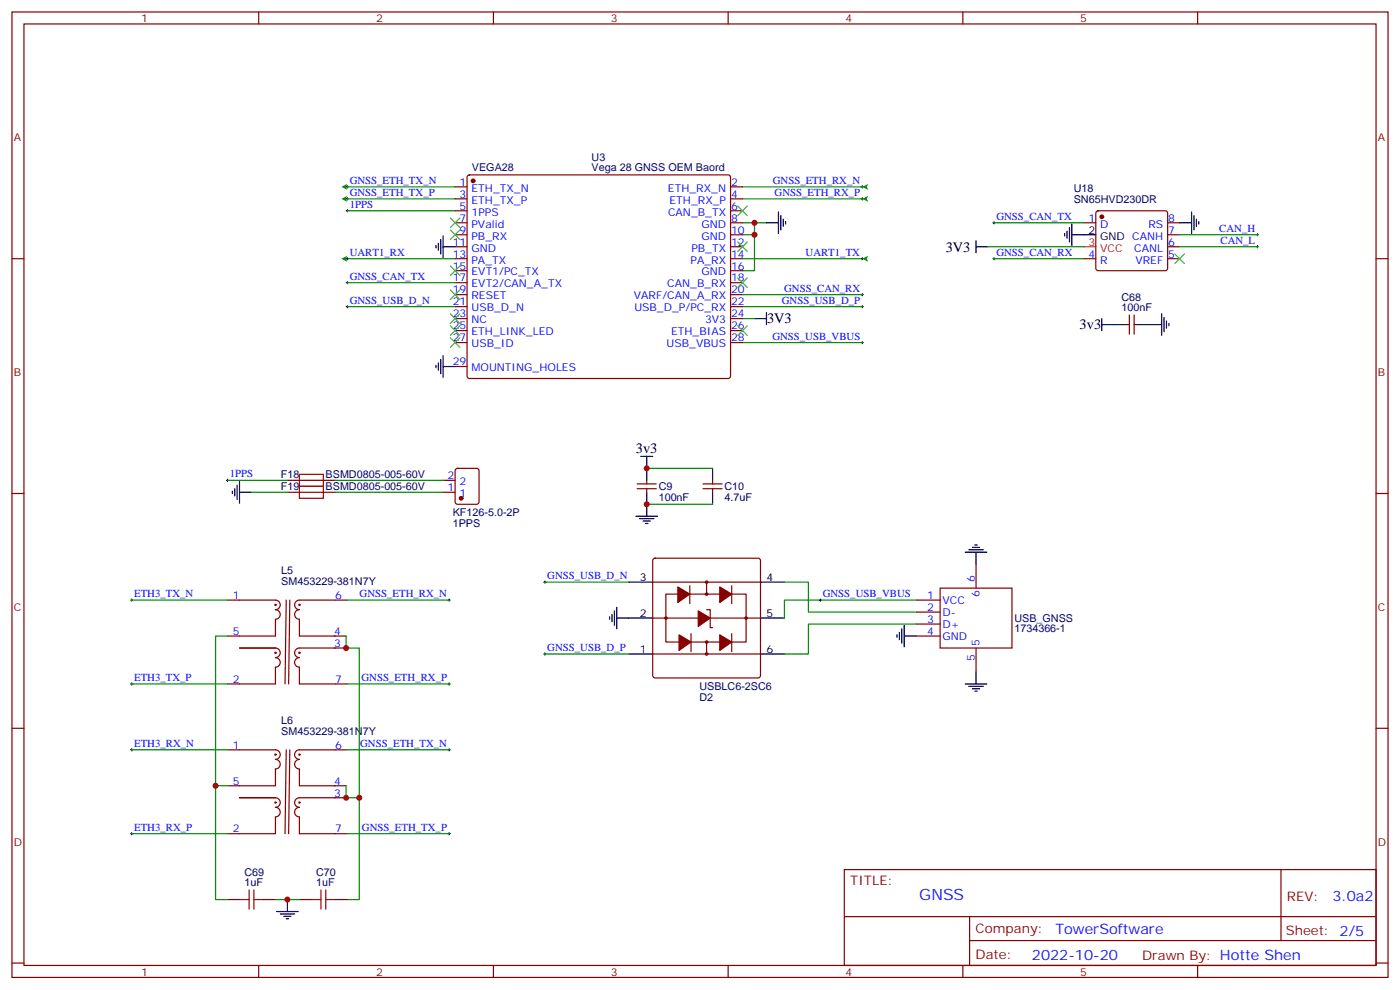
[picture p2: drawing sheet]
<svg xmlns="http://www.w3.org/2000/svg" width="412mm" height="292mm" viewBox="0 0 412 292" stroke-linecap="round" stroke-linejoin="round" font-family="sans-serif">
<g fill="none" stroke="#870000" stroke-width=".35">
<path d="M3.5 3.5h405.4v284.4h-405.4zM7.1 7.1h398.2v277.2h-398.2zM76.2 3.5v3.6M145.3 3.5v3.6M214.5 3.5v3.6M283.6 3.5v3.6M352.8 3.5v3.6M3.5 76.2h3.6M405.3 76.2h3.6M134.3 138.1l.5-.2h5.6l.7 .5v9.4l-.5 .7h-5.8l-.7-.4v-9.5zM3.5 145.3h3.6M130.5 145h3.6"/>
<path d="M130.5 141.5h3.6M187.7 143.9h5.6M187.7 142.5h5.6M190.5 141.5v1M190.5 143.9v1.1M207.1 143.9h5.6M207.1 142.5h5.6M209.9 141.5v1M209.9 143.9v1.1M405.3 145.3h3.6M269.9 176.7h7M276.9 173.2h21.2v17.7h-21.2z"/>
<path d="M287.5 166.2v7M269.9 187.3h7M269.9 183.8h7M269.9 180.3h7M287.5 190.9v7M3.5 214.5h3.6M405.3 214.5h3.6M248.7 256.1h156.6v28.2h-156.6zM377.3 256.1v20.9M248.7 270h156.5M285.6 277h119.6M285.6 270v14.1"/>
<path d="M3.5 283.6h3.6M76.2 284.3v3.6M145.3 284.3v3.6M214.5 284.3v3.6M283.6 284.3v3.6M352.8 284.3v3.6M405.3 283.6h3.6"/>
</g>
<g fill="none" stroke="#000" stroke-width=".29">
<path d="M102 55h.7M102 58.6h.7M102.3 54.7v.7M102.3 58.2v.7M253.6 55h.8M253.6 58.6h.8M254 54.7v.7M254 58.2v.7M102 62.1h.7M102.3 61.7v.7M102 90.3h.7M102.3 90v.7"/>
<path d="M253.6 90.3h.8M254 90v.7M253.6 100.9h.8M254 100.5v.7M66.7 141.5h.7M67 141.1v.7"/>
</g>
<g fill="none" stroke="#008700" stroke-width=".35">
<path d="M102.3 58.6h31.8M102.3 55h31.8M218.7 58.6h35.3M218.7 55h35.3M102.3 62.1h31.8M218.7 65.6h3.5M218.7 69.1h3.5M225.8 65.6h-3.6v14.1h-3.5M102.3 90.3h31.8M218.7 90.3h35.3M218.7 93.8h3.5M218.7 100.9h35.3"/>
<path d="M190.5 137.9h19.4M190.5 148.5h19.4"/>
</g>
<circle cx="135.8" cy="146.8" r=".53" fill="#870000" stroke="#870000" stroke-width=".35"/>
<g fill="none" stroke="#000" stroke-width=".35">
<path d="M225.8 65.6h3.5M229.3 62.4v6.4M230 63.5v4.2M230.7 64.6v2.1M231.4 65.3v.7M222.2 93.8h3.6M225.8 92.1v3.5M188.7 134.4h3.6M190.5 134.4v7.1M209.9 137.9v3.6M68.4 144.6v.7M69.1 143.9v2.2"/>
<path d="M69.8 142.9v4.2M70.6 145h3.5M70.6 141.8v6.4M187.3 152h6.4M188.4 152.8h4.2M189.4 153.5h2.2M190.1 154.2h.8M190.5 145v7M209.9 145v3.5M284.3 162.6h6.4M285.4 161.9h4.2M286.5 161.2h2.1"/>
<path d="M287.2 160.5h.7M287.5 162.6v3.6M264.2 187v.7M264.9 186.3v2.1M265.6 185.2v4.2M266.3 187.3h3.6M266.3 184.2v6.3M287.5 197.9v3.5M284.3 201.4h6.4M285.4 202.1h4.2M286.5 202.8h2.1M287.2 203.6h.7"/>
</g>
<path d="M192.5 164.6l.5-.2h30.3l.5 .2 .2 .5v33.9l-.2 .5-.5 .2h-30.3l-.5-.3-.2-.4v-33.9z" fill="#fff" stroke="#870000" stroke-width=".35"/>
<g fill="none" stroke="#000" stroke-width=".35">
<path d="M128.4 72.3v.7M129.1 71.6v2.1M129.8 70.6v4.2M130.5 69.5v6.3M130.5 72.7h3.6M128.4 107.6v.7M129.1 106.9v2.1M129.8 105.8v4.3M130.5 108h3.6M130.5 104.8v6.3M181 179.9v4.3M181.7 178.9v6.3"/>
<path d="M185.2 171.4h7.1M224 171.4h7.1M179.6 181.7v.7M180.3 181v2.1M181.7 182h10.6M185.2 192.6h7.1M224 192.6h7.1M224 182h7.1"/>
</g>
<g fill="none" stroke="#870000" stroke-width=".35">
<path d="M134.1 55h3.5M134.1 58.6h3.5M137.8 51.7l.5-.2h76.2l.5 .2 .2 .5v58.6l-.2 .5-.5 .2h-76.2l-.5-.3-.2-.4v-58.6zM215.2 55h3.5M215.2 58.6h3.5M134.1 62.1h3.5M134.1 65.6h3.5M134.1 69.1h3.5M134.1 72.7h3.5M134.1 76.2h3.5M134.1 79.7h3.5M215.2 62.1h3.5"/>
<path d="M215.2 65.6h3.5M215.2 69.1h3.5M215.2 72.7h3.5M215.2 76.2h3.5M215.2 79.7h3.5M134.1 97.4h3.5M134.1 93.8h3.5M134.1 90.3h3.5M134.1 86.8h3.5M134.1 83.3h3.5M215.2 97.4h3.5M215.2 93.8h3.5"/>
<path d="M215.2 90.3h3.5M215.2 86.8h3.5M215.2 83.3h3.5M134.1 100.9h3.5M134.1 108h3.5M215.2 100.9h3.5M192.3 171.4h31.7M196.1 175h23.7v14.1h-23.7zM203.2 172.5v5.3M208.1 179.6h1.1v5.3h.7M208.1 171.4v3.6M215.5 172.5v5.3"/>
<path d="M192.3 192.6h31.7M192.3 182h31.7M203.6 186.6v5.3M208.1 189.1v3.5M215.5 186.6v5.3"/>
<circle cx="208.1" cy="175" r=".35"/>
<circle cx="208.1" cy="171.4" r=".35"/>
<circle cx="196.1" cy="182" r=".35"/>
<circle cx="208.1" cy="192.6" r=".35"/>
<circle cx="208.1" cy="189.1" r=".35"/>
<circle cx="219.8" cy="182" r=".35"/>
</g>
<g fill="#870000" stroke="#870000" stroke-width=".35">
<path d="M205.7 179.9l3.5 2.1-3.5 2.5z"/>
<path d="M200 187l3.6 2.1-3.6 2.5z"/>
<path d="M212 187l3.5 2.1-3.5 2.5z"/>
<path d="M199.7 172.9l3.5 2.1-3.5 2.4z"/>
<path d="M212 172.9l3.5 2.1-3.5 2.4z"/>
<circle cx="139.3" cy="53.3" r=".53"/>
</g>
<path d="M102 76.2h.7M102.3 75.8v.8M253.6 76.2h.8M254 75.8v.8M160.2 171.4h.7M160.5 171.1v.7M241.3 176.7h.7M241.7 176.4v.7M160.2 192.6h.7M160.5 192.3v.7" fill="none" stroke="#000" stroke-width=".29"/>
<path d="M102.3 76.2h31.8M218.7 76.2h35.3M160.5 171.4h24.7M231.1 171.4h7v8.9h31.8M269.9 176.7h-38.8v5.3M160.5 192.6h24.7M269.9 183.8h-31.8v8.8h-7" fill="none" stroke="#008700" stroke-width=".35"/>
<g fill="#008700">
<path d="M254 76.2l1.8-.9-.5 .9 .5 .9z"/>
<path d="M100.5 76.2l1.8-.9-.4 .9 .4 .9z"/>
</g>
<path d="M132.6 64.2l2.9 2.8M132.6 78.3l2.9 2.8M135.5 64.2l-2.9 2.8M135.5 78.3l-2.9 2.8M217.3 60.7l2.8 2.8M220.1 60.7l-2.8 2.8M132.6 92.4l2.9 2.8M135.5 92.4l-2.9 2.8M217.3 81.8l2.8 2.9M220.1 81.8l-2.8 2.9" fill="none" stroke="#3c3" stroke-width=".35"/>
<g fill="#008700">
<path d="M100.5 55l1.8-.8-.4 .8 .4 .9z"/>
<path d="M100.5 58.6l1.8-.9-.4 .9 .4 .8z"/>
<path d="M254 55l1.8-.8-.5 .8 .5 .9z"/>
<path d="M254 58.6l1.8-.9-.5 .9 .5 .8z"/>
</g>
<g fill="none" stroke="#3c3" stroke-width=".35">
<path d="M132.6 67.7l2.9 2.9M135.5 67.7l-2.9 2.9M217.3 71.3l2.8 2.8M220.1 71.3l-2.8 2.8M346.1 74.8l2.8 2.8M348.9 74.8l-2.8 2.8M132.6 99.5l2.9 2.8M132.6 85.4l2.9 2.8M132.6 96l2.9 2.8M135.5 99.5l-2.9 2.8M135.5 85.4l-2.9 2.8M135.5 96l-2.9 2.8"/>
<path d="M217.3 96l2.8 2.8M220.1 96l-2.8 2.8"/>
</g>
<g fill="none" stroke="#870000" stroke-width=".35">
<path d="M319.3 65.6h3.5M319.3 76.2h3.5M323 62.3l.5-.2h19.8l.5 .2 .2 .5v16.2l-.3 .5-.4 .2h-19.8l-.5-.2-.2-.5v-16.2zM344 65.6h3.5M344 76.2h3.5M344 72.7h3.5M344 69.1h3.5M331.6 95.6h1.1M332.7 92.8v5.6M334.1 92.8v5.6M334.1 95.6h1M84.7 141.5h14.1"/>
<path d="M84.7 145h14.1M67 176.7h14.1a1.41 1.41 0 0 1 1.4 1.5 1.41 1.41 0 0 1-1.4 1.4 1.41 1.41 0 0 1 1.4 1.4 1.41 1.41 0 0 1-1.4 1.4v4.9h-14.1M84.3 176.7l-.3 24.7M85.4 176.7l-.4 24.7M102.3 176.7h-14.1a1.41 1.41 0 0 0-1.4 1.5 1.41 1.41 0 0 0 1.4 1.4 1.41 1.41 0 0 0-1.4 1.4 1.41 1.41 0 0 0 1.4 1.4v4.9h13.8M70.6 190.9h10.5a1.41 1.41 0 0 1 1.4 1.4 1.41 1.41 0 0 1-1.4 1.4 1.41 1.41 0 0 1 1.4 1.4 1.41 1.41 0 0 1-1.4 1.4v4.9h-14.1M102 190.9h-13.8a1.41 1.41 0 0 0-1.4 1.4 1.41 1.41 0 0 0 1.4 1.4 1.41 1.41 0 0 0-1.4 1.4 1.41 1.41 0 0 0 1.4 1.4v4.9h14.1M67 220.8h14.1a1.41 1.41 0 0 1 1.4 1.5 1.41 1.41 0 0 1-1.4 1.4 1.41 1.41 0 0 1 1.4 1.4 1.41 1.41 0 0 1-1.4 1.4v4.9h-14.1M70.6 234.9h10.5a1.41 1.41 0 0 1 1.4 1.5 1.41 1.41 0 0 1-1.4 1.4 1.41 1.41 0 0 1 1.4 1.4 1.41 1.41 0 0 1-1.4 1.4v4.9h-14.1M84.3 220.8l-.3 24.7M85.4 220.8l-.4 24.7M102 234.9h-13.8a1.41 1.41 0 0 0-1.4 1.5 1.41 1.41 0 0 0 1.4 1.4 1.41 1.41 0 0 0-1.4 1.4 1.41 1.41 0 0 0 1.4 1.4v4.9h14.1"/>
<path d="M102.3 220.8h-14.1a1.41 1.41 0 0 0-1.4 1.5 1.41 1.41 0 0 0 1.4 1.4 1.41 1.41 0 0 0-1.4 1.4 1.41 1.41 0 0 0 1.4 1.4v4.9h13.8M67 264.9h3.6M77.6 264.9h3.5M88.2 264.9h3.5M98.8 264.9h3.5"/>
<circle cx="81.1" cy="178.2" r=".18"/>
<circle cx="88.2" cy="178.2" r=".18"/>
<circle cx="81.1" cy="192.3" r=".18"/>
<circle cx="88.2" cy="192.3" r=".18"/>
<circle cx="81.1" cy="222.3" r=".18"/>
<circle cx="81.1" cy="236.4" r=".18"/>
<circle cx="88.2" cy="236.4" r=".18"/>
<circle cx="88.2" cy="222.3" r=".18"/>
</g>
<path d="M88.2 139.7h7v3.5h-7zM88.2 143.2h7v3.6h-7zM70.6 264.9h2.8M73.4 262.1v5.7M74.8 264.9h2.8M74.8 262.1v5.7M91.7 264.9h2.8M94.5 262.1v5.7M96 264.9h2.8M96 262.1v5.7" fill="none" stroke="#a10000" stroke-width=".35"/>
<g fill="none" stroke="#008700" stroke-width=".35">
<path d="M291 72.7h28.3M292.8 65.6h26.5M292.8 76.2h26.5M347.5 69.1h22.9M347.5 72.7h22.9M102.3 83.3h31.8M218.7 86.8h35.3M67 141.5h17.7M74.1 145h10.6M98.8 141.5h31.7M98.8 145h31.7M38.8 176.7h28.2"/>
<path d="M102.3 176.7h30M67 187.3h-3.5v77.6h3.5M102 187.3v3.6h3.8v74h-3.5M38.8 201.4h28.2M102.3 201.4h30M38.8 220.8h28.2M63.5 231.4h3.5M102 231.4v3.5h3.8M102.3 220.8h30M38.8 245.5h28.2M102.3 245.5h30M81.1 264.9h7.1"/>
</g>
<circle cx="324.6" cy="63.9" r=".53" fill="#870000" stroke="#870000" stroke-width=".35"/>
<g fill="none" stroke="#000" stroke-width=".35">
<path d="M287.5 72.7h3.5M287.5 70.9v3.5M313.6 68.8v.7M314.3 68.1v2.1M315 67v4.3M315.7 69.1h7.1M315.7 66v6.3M347.5 65.6h3.5M351 62.4v6.4M351.7 63.5v4.2M352.4 64.6v2.1M353.1 65.3v.7"/>
<path d="M324.6 95.6h7M324.6 93.8v3.6M335.1 95.6h7.1M342.2 92.4v6.4M342.9 93.5v4.2M343.6 94.5v2.2M344.3 95.2v.8M81.5 268.5h6.3M82.5 269.2h4.3M83.6 269.9h2.1M84.3 270.6h.7M84.7 264.9v3.6"/>
</g>
<path d="M319.3 72.7h3.5" fill="none" stroke="#f00" stroke-width=".35"/>
<g fill="none" stroke="#000" stroke-width=".29">
<path d="M292.5 65.6h.7M292.5 76.2h.7M292.8 65.3v.7M292.8 75.8v.8M370.1 69.1h.7M370.1 72.7h.7M370.4 68.8v.7M370.4 72.3v.7M102 83.3h.7M102.3 82.9v.7M253.6 86.8h.8M254 86.4v.7"/>
<path d="M38.5 176.7h.7M38.8 176.4v.7M131.9 176.7h.7M132.3 176.4v.7M38.5 201.4h.7M38.8 201.1v.7M131.9 201.4h.7M132.3 201.1v.7M38.5 220.8h.7M38.8 220.5v.7M131.9 220.8h.7M132.3 220.5v.7"/>
<path d="M38.5 245.5h.7M38.8 245.2v.7M131.9 245.5h.7M132.3 245.2v.7"/>
</g>
<g fill="#c00">
<circle cx="190.5" cy="137.9" r=".88"/>
<circle cx="190.5" cy="148.5" r=".88"/>
<circle cx="222.3" cy="65.6" r=".88"/>
<circle cx="222.3" cy="69.1" r=".88"/>
<circle cx="63.5" cy="231.4" r=".88"/>
<circle cx="102" cy="190.9" r=".88"/>
<circle cx="105.8" cy="234.9" r=".88"/>
<circle cx="102" cy="234.9" r=".88"/>
<circle cx="84.7" cy="264.9" r=".88"/>
</g>
<text font-size="4.6" fill="#00f" x="270.8" y="265.1">GNSS</text>
<g font-size="4.2">
<text x="278.6" y="74.1">3V3</text>
<text x="226" y="95.3">3V3</text>
<text x="318" y="97">3v3</text>
<text x="187.3" y="133.3">3v3</text>
</g>
<g font-size="4.2" fill="#00f">
<text x="392.5" y="265.4">3.0a2</text>
<text x="310.9" y="274.9">TowerSoftware</text>
<text x="304" y="282.7">2022-10-20</text>
</g>
<g font-size="3.9" fill="#800">
<text x="250.5" y="260.7">TITLE:</text>
<text x="379.1" y="265.4">REV:</text>
<text x="287.4" y="274.9">Company:</text>
<text x="378.7" y="275.5">Sheet: 2/5</text>
<text x="287.4" y="282.6">Date:</text>
<text x="336.4" y="282.7">Drawn By: Hotte Shen</text>
</g>
<g font-size="3.2" fill="#800">
<text x="41.6" y="6.5">1</text>
<text x="110.8" y="6.5">2</text>
<text x="179.9" y="6.5">3</text>
<text x="249.1" y="6.5">4</text>
<text x="318.2" y="6.5">5</text>
<text x="4.1" y="41.6">A</text>
<text x="405.9" y="41.6">A</text>
<text x="4.1" y="110.8">B</text>
<text x="405.9" y="110.8">B</text>
<text x="4.1" y="179.9">C</text>
<text x="405.9" y="179.9">C</text>
<text x="4.1" y="249.1">D</text>
<text x="405.9" y="249.1">D</text>
<text x="41.6" y="287.3">1</text>
<text x="110.8" y="287.3">2</text>
<text x="179.9" y="287.3">3</text>
<text x="249.1" y="287.3">4</text>
<text x="318.2" y="287.3">5</text>
</g>
<g font-size="3.2" fill="#000080">
<text x="174.3" y="47.3">U3</text>
<text x="139" y="50.4">VEGA28</text>
<text x="174.3" y="50.4">Vega 28 GNSS OEM Baord</text>
<text x="316.3" y="59.7">SN65HVD230DR</text>
<text x="316.3" y="56.5">U18</text>
<text x="330.4" y="88.6">C68</text>
<text x="330.4" y="91.7">100nF</text>
<text x="82.7" y="140.9">F18</text>
<text x="95.9" y="140.9">BSMD0805-005-60V</text>
<text x="82.7" y="144.4">F19</text>
<text x="95.9" y="144.4">BSMD0805-005-60V</text>
<text x="194" y="147.5">100nF</text>
<text x="194" y="144.4">C9</text>
<text x="213.4" y="147.5">4.7uF</text>
<text x="213.4" y="144.4">C10</text>
<text x="133.4" y="152">KF126-5.0-2P</text>
<text x="133.4" y="155.2">1PPS</text>
<text x="82.8" y="172.4">SM453229-381N7Y</text>
<text x="82.8" y="169.2">L5</text>
<text x="298.8" y="183.2">USB_GNSS</text>
<text x="298.8" y="186.3">1734366-1</text>
<text x="206" y="203.2">USBLC6-2SC6</text>
<text x="206" y="206.5">D2</text>
<text x="82.8" y="213.3">L6</text>
<text x="82.8" y="216.5">SM453229-381N7Y</text>
<text x="72" y="257.9">C69</text>
<text x="93.1" y="257.9">C70</text>
<text x="72" y="261.1">1uF</text>
<text x="93.1" y="261.1">1uF</text>
</g>
<g font-size="3.2" fill="#00f">
<text x="103" y="54.2">GNSS_ETH_TX_N</text>
<text x="103" y="57.7">GNSS_ETH_TX_P</text>
<text x="135.4" y="54.7">1</text>
<text x="135.4" y="58.2">3</text>
<text x="138.9" y="56.4">ETH_TX_N</text>
<text x="138.9" y="60">ETH_TX_P</text>
<text x="196.8" y="56.4">ETH_RX_N</text>
<text x="197.2" y="60">ETH_RX_P</text>
<text x="215.4" y="58.2">4</text>
<text x="215.4" y="54.7">2</text>
<text x="227.6" y="54.2">GNSS_ETH_RX_N</text>
<text x="228.2" y="57.7">GNSS_ETH_RX_P</text>
<text x="103" y="61.2">1PPS</text>
<text x="135.4" y="61.7">5</text>
<text x="135.4" y="65.3">7</text>
<text x="138.9" y="63.5">1PPS</text>
<text x="196.8" y="63.5">CAN_B_TX</text>
<text x="215.4" y="65.3">8</text>
<text x="215.4" y="61.7">6</text>
<text x="293.5" y="64.7">GNSS_CAN_TX</text>
<text x="320.6" y="65.3">1</text>
<text x="344.1" y="65.3">8</text>
<text x="135.4" y="68.8">9</text>
<text x="138.9" y="67">PValid</text>
<text x="138.9" y="70.6">PB_RX</text>
<text x="206.6" y="70.6">GND</text>
<text x="206.6" y="67">GND</text>
<text x="215.4" y="68.8">10</text>
<text x="324.1" y="67">D</text>
<text x="338.3" y="67">RS</text>
<text x="344.1" y="68.8">7</text>
<text x="359.2" y="68.3">CAN_H</text>
<text x="359.5" y="71.8">CAN_L</text>
<text x="103" y="75.3">UART1_RX</text>
<text x="133.4" y="72.3">11</text>
<text x="133.4" y="75.8">13</text>
<text x="138.9" y="74.1">GND</text>
<text x="138.9" y="77.6">PA_TX</text>
<text x="203.4" y="77.6">PA_RX</text>
<text x="203.7" y="74.1">PB_TX</text>
<text x="215.4" y="75.8">14</text>
<text x="215.4" y="72.3">12</text>
<text x="237.3" y="75.3">UART1_TX</text>
<text x="293.5" y="75.3">GNSS_CAN_RX</text>
<text x="320.6" y="75.8">4</text>
<text x="324.1" y="77.6">R</text>
<text x="334.1" y="74.1">CANL</text>
<text x="334.4" y="77.6">VREF</text>
<text x="344.1" y="75.8">5</text>
<text x="344.1" y="72.3">6</text>
<text x="103" y="82.4">GNSS_CAN_TX</text>
<text x="133.4" y="79.4">15</text>
<text x="133.4" y="82.9">17</text>
<text x="138.9" y="81.1">EVT1/PC_TX</text>
<text x="206.6" y="81.1">GND</text>
<text x="215.4" y="82.9">18</text>
<text x="215.4" y="79.4">16</text>
<text x="103" y="89.4">GNSS_USB_D_N</text>
<text x="133.4" y="86.4">19</text>
<text x="133.4" y="90">21</text>
<text x="138.9" y="84.7">EVT2/CAN_A_TX</text>
<text x="138.9" y="88.2">RESET</text>
<text x="186.7" y="88.2">VARF/CAN_A_RX</text>
<text x="196.5" y="84.7">CAN_B_RX</text>
<text x="215.4" y="90">22</text>
<text x="215.4" y="86.4">20</text>
<text x="230.3" y="89.4">GNSS_USB_D_P</text>
<text x="231" y="85.9">GNSS_CAN_RX</text>
<text x="133.4" y="93.5">23</text>
<text x="138.9" y="91.7">USB_D_N</text>
<text x="138.9" y="95.2">NC</text>
<text x="186.9" y="91.7">USB_D_P/PC_RX</text>
<text x="207.7" y="95.2">3V3</text>
<text x="215.4" y="93.5">24</text>
<text x="133.4" y="97">25</text>
<text x="133.4" y="100.5">27</text>
<text x="138.9" y="98.8">ETH_LINK_LED</text>
<text x="197.7" y="98.8">ETH_BIAS</text>
<text x="215.4" y="100.5">28</text>
<text x="215.4" y="97">26</text>
<text x="227.5" y="100">GNSS_USB_VBUS</text>
<text x="133.4" y="107.6">29</text>
<text x="138.9" y="102.3">USB_ID</text>
<text x="196.4" y="102.3">USB_VBUS</text>
<text x="138.9" y="109.4">MOUNTING_HOLES</text>
<text x="67.7" y="140.6">1PPS</text>
<text x="131.9" y="141.1">2</text>
<text x="135.4" y="142.9">2</text>
<text x="131.9" y="144.6">1</text>
<text x="135.4" y="146.4">1</text>
<text x="161.2" y="170.6">GNSS_USB_D_N</text>
<text x="287.2" y="171.4" transform="rotate(-90 287.2 171.4)">6</text>
<text x="39.5" y="175.9">ETH3_TX_N</text>
<text x="68.5" y="176.4">1</text>
<text x="98.8" y="176.4">6</text>
<text x="105.9" y="175.9">GNSS_ETH_RX_N</text>
<text x="242.4" y="175.9">GNSS_USB_VBUS</text>
<text x="273.1" y="179.9">2</text>
<text x="273.1" y="176.4">1</text>
<text x="277.6" y="177.8">VCC</text>
<text x="288.6" y="175.9" transform="rotate(-90 288.6 175.9)">6</text>
<text x="273.1" y="183.4">3</text>
<text x="277.6" y="184.9">D+</text>
<text x="277.6" y="181.3">D-</text>
<text x="68.5" y="187">5</text>
<text x="98.4" y="190.5">3</text>
<text x="98.4" y="187">4</text>
<text x="161.2" y="191.7">GNSS_USB_D_P</text>
<text x="273.1" y="187">4</text>
<text x="277.6" y="188.4">GND</text>
<text x="288.6" y="190.1" transform="rotate(-90 288.6 190.1)">5</text>
<text x="287.2" y="194.6" transform="rotate(-90 287.2 194.6)">5</text>
<text x="39.5" y="200.6">ETH3_TX_P</text>
<text x="68.5" y="201.1">2</text>
<text x="98.8" y="201.1">7</text>
<text x="106.5" y="200.6">GNSS_ETH_RX_P</text>
<text x="39.5" y="220">ETH3_RX_N</text>
<text x="68.5" y="220.5">1</text>
<text x="98.8" y="220.5">6</text>
<text x="106.1" y="220">GNSS_ETH_TX_N</text>
<text x="68.5" y="231.1">5</text>
<text x="98.4" y="231.1">4</text>
<text x="98.4" y="234.6">3</text>
<text x="39.5" y="244.7">ETH3_RX_P</text>
<text x="68.5" y="245.2">2</text>
<text x="98.8" y="245.2">7</text>
<text x="106.6" y="244.7">GNSS_ETH_TX_P</text>
</g>
<g font-size="3.2">
<text x="320.6" y="68.8">2</text>
<text x="324.1" y="70.6">GND CANH</text>
<text x="188.5" y="171.1">3</text>
<text x="225.8" y="171.1">4</text>
<text x="188.5" y="181.7">2</text>
<text x="225.8" y="181.7">5</text>
<text x="188.5" y="192.3">1</text>
<text x="225.8" y="192.3">6</text>
</g>
<g font-size="3.2" fill="#f00">
<text x="320.6" y="72.3">3</text>
<text x="324.1" y="74.1">VCC</text>
</g>
</svg>
